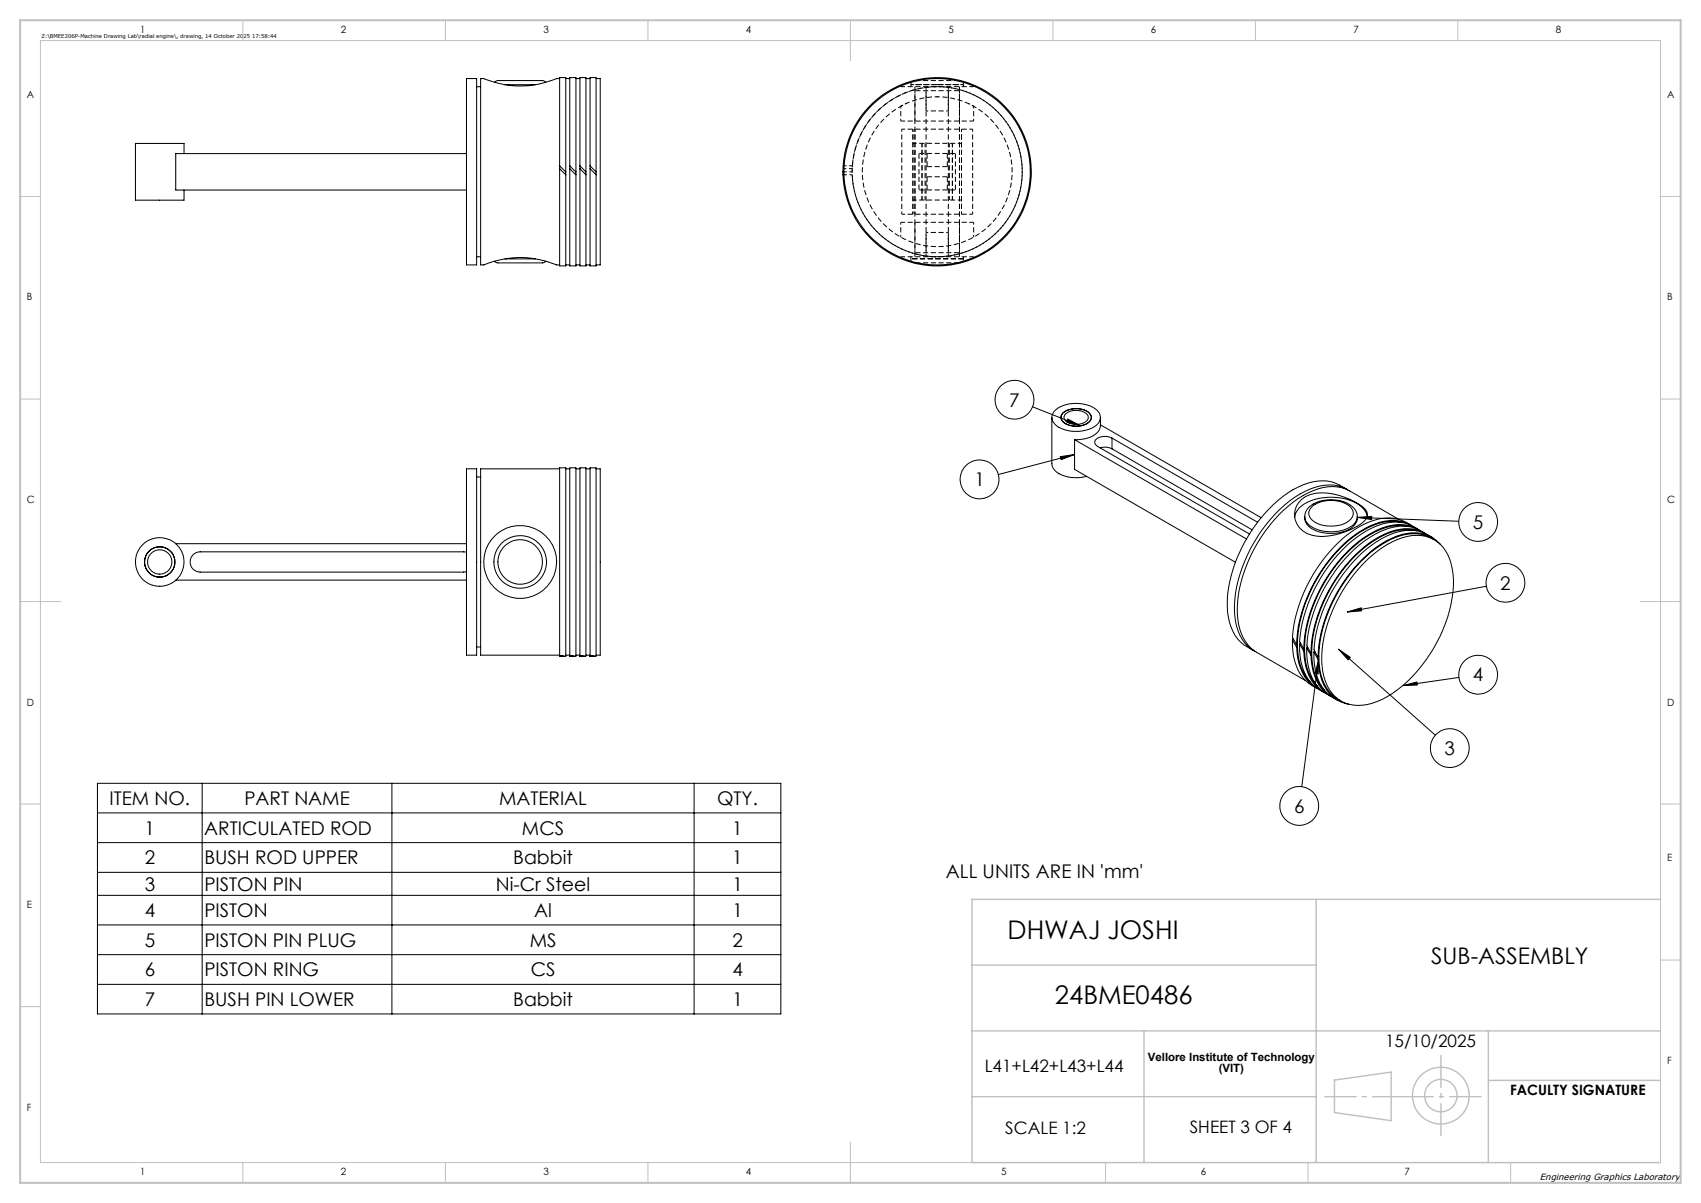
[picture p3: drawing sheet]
<svg xmlns="http://www.w3.org/2000/svg" width="420mm" height="297mm" viewBox="0 0 420 297" stroke-linecap="round" stroke-linejoin="round" font-family="sans-serif">
<g fill="none" stroke="#000" stroke-width=".25">
<path d="M115.2 19.4h2.5v46h-2.5zM138.2 19.4h-.8a22.9 22.9 0 0 1-17.9 0h-.8v46h.8a22.9 22.9 0 0 1 17.9 0h.8M139.7 19.4h1M142.2 19.4h1M144.7 19.4h1M147.2 19.4h1v46h-1M45.4 37.9v-2.5h-12v14h12v-2.5M115.2 37.9h-71.8v9h71.8M117.7 21.4h1M122.1 20.3l.8-.4h5.4a25.7 25.7 0 0 1 6.2 .2l.2 .2M124.7 20.9h7.5M138.2 41v-21.8h1.5v23.2"/>
<path d="M138.2 41.7v23.9h1.5v-22.5M138.2 41l1.5 1.4M138.2 41.7l1.5 1.4M138.2 41v.7M139.7 42.4v.7M140.7 41l1.5 1.4M140.7 41v-21.8h1.5v23.2M140.7 41.7v23.9h1.5v-22.5M140.7 41.7l1.5 1.4M140.7 41v.7M142.2 42.4v.7M143.2 41l1.5 1.4"/>
<path d="M143.2 41v-21.8h1.5v23.2M143.2 41.7v23.9h1.5v-22.5M143.2 41.7l1.5 1.4M143.2 41v.7M144.7 42.4v.7M145.7 41l1.5 1.4M145.7 41v-21.8h1.5v23.2M145.7 41.7v23.9h1.5v-22.5M145.7 41.7l1.5 1.4M145.7 41v.7M147.2 42.4v.7M208.1 42.4a23.2 23.2 0 0 1 34.2-20.5 23.2 23.2 0 0 1 2 39.9 23.2 23.2 0 0 1-36.1-17.2l-.1-1.5"/>
<path d="M208.1 42.4v.7M208.1 42.4h.3M208.1 43.1h.3M117.7 63.4h1M124.7 63.9h7.5M134.8 64.5l-.9 .4h-11l-.8-.4M139.7 65.4h1M142.2 65.4h1M144.7 65.4h1M115.2 115.7h2.5v46h-2.5zM117.7 117.8h1M138.2 115.5h1.5v46.5h-1.5z"/>
<path d="M138.2 115.7h-19.5v46h19.5M139.7 115.7h1M140.7 115.5h1.5v46.5h-1.5zM142.2 115.7h1M143.2 115.5h1.5v46.5h-1.5zM144.7 115.7h1M145.7 115.5h1.5v46.5h-1.5zM147.2 115.7h1v46h-1M255 100.4l11.8 4.7M259.7 103v11.5a3.7 3.7 0 0 0 3.2 3l2.6 .4 2.8-.3M260.6 101.2a8.6 8.6 0 0 1 10.4 .2 2.4 2.4 0 0 1-.7 3.9 9.2 9.2 0 0 1-9.4-.2 2.37 2.37 0 0 1-.3-3.9zM261.8 112.7l3.5-.5-3.3 1.3z"/>
<path d="M262.5 101.9a5.4 5.4 0 0 1 6.5 .1 1.58 1.58 0 0 1-.7 2.7 5.4 5.4 0 0 1-6-.8 1.44 1.44 0 0 1 .2-2zM263.1 102.2a4.1 4.1 0 0 1 5.5 .4 1.61 1.61 0 0 1-1.4 2 4.1 4.1 0 0 1-4.3-1 1.09 1.09 0 0 1 .2-1.4zM263.7 103.5l3.1 1.6-3.4-.9zM265.3 108.5l42.5 24.6M265.3 108.5v7.4l39.7 22.9M265.3 112.2l-18.8 5M271.6 110.6l1.3-.2 1.7 .4M271.7 103a4.6 4.6 0 0 1-.4 3.4 7 7 0 0 1-6 2.1M271.7 104.9l39.7 22.9M274.6 108.2a3.3 3.3 0 0 0-4.3 .7 1.14 1.14 0 0 0 .7 1.3l37.5 21.6M274.6 108.2l35.9 20.7M274.6 110.8l34.6 20"/>
<path d="M274.6 108.2v2.6M43.4 134.2h71.8M115.2 136.3l-65.8-.1a2.5 2.5 0 0 0-2.4 2.5 2.5 2.5 0 0 0 2.4 2.5l65.8-.1M321.4 123.3a9.2 9.2 0 0 1 8-1.3l2.7 .8a10.3 10.3 0 0 1 5.4 3.6 2.01 2.01 0 0 1-.8 2.4 17.6 17.6 0 0 1-11.7 3.6 5.4 5.4 0 0 1-4.9-7.4zM324.2 124.8a7.9 7.9 0 0 1 9.4 .5 2.27 2.27 0 0 1-1.1 3.7 8.1 8.1 0 0 1-8.8-.8 2.12 2.12 0 0 1 .5-3.4zM332.5 120.8a10.3 10.3 0 0 0-10.7-1.1 31.3 31.3 0 0 0-14.7 14.5 29.6 29.6 0 0 0-3.8 18.3 10.1 10.1 0 0 0 6.3 8.1M332.9 121a10.6 10.6 0 0 0-10.6 .3 32.6 32.6 0 0 0-14.2 15.5 27.1 27.1 0 0 0-2.7 17.9 9.1 9.1 0 0 0 4.5 6.1M335.1 127.7l3.6-.2v.8zM335.1 127.6a3.7 3.7 0 0 1-3 3.1 9.7 9.7 0 0 1-9.1-1.3 2.52 2.52 0 0 1-.8-1.8 3.5 3.5 0 0 0 2.8 3.5 9.7 9.7 0 0 0 9.2-1.1 3.4 3.4 0 0 0-1-5.5 8.8 8.8 0 0 0-10.4 1.1l-.5 1.2-.1 .8M335.1 127.7l25.1 1M336.5 139.2a21.3 21.3 0 0 1 12.2-7 8.5 8.5 0 0 1 9.6 6.9 25.5 25.5 0 0 1-2 16.4 34.4 34.4 0 0 1-14.9 17.1 10.5 10.5 0 0 1-10.9 .1 11.5 11.5 0 0 1-4.1-9.4 35.3 35.3 0 0 1 9-22.8zM337.6 127.5a5.9 5.9 0 0 0-4.3-4 13.7 13.7 0 0 0-11.9 1.4 4.5 4.5 0 0 0-1.7 2.8"/>
<path d="M345.3 128.2l-12-7a10.6 10.6 0 0 0-10.3 .5 34.3 34.3 0 0 0-15.5 18.7 25.1 25.1 0 0 0-1.4 14.7 9.8 9.8 0 0 0 4.2 5.9l12 7M346.3 129a12.4 12.4 0 0 0-9.7 1.9 36 36 0 0 0-16.2 27.5 13.4 13.4 0 0 0 3.1 10M348.1 130a12.4 12.4 0 0 0-9.7 1.9 36 36 0 0 0-16.3 27.5 13.4 13.4 0 0 0 3.2 10M348.2 129.6a10.1 10.1 0 0 0-9.9-.8 30.8 30.8 0 0 0-14.8 14.3 35.4 35.4 0 0 0-4.4 14.3l1 1.8M348.6 129.8a10.4 10.4 0 0 0-10.3 0 34.4 34.4 0 0 0-15.9 18.4l-1.1 3.3a26.7 26.7 0 0 0-1.2 7.7M349.8 131.1a13.4 13.4 0 0 0-10.9 2.6 36.4 36.4 0 0 0-15 26.7 13.4 13.4 0 0 0 3.2 10.1M350 130.6a10.5 10.5 0 0 0-11.2-.3 34.6 34.6 0 0 0-15.8 18.6l-1.4 4.8-.6 3.2-.1 1.5 1 1.8M350.3 130.8a10.4 10.4 0 0 0-10.2 0 32.8 32.8 0 0 0-14.5 15.2 32.8 32.8 0 0 0-3.7 14.2M351.8 131.6a9.9 9.9 0 0 0-10-.8 30.1 30.1 0 0 0-13.9 12.8 34.8 34.8 0 0 0-5.2 15.8l1 1.9M352.1 131.8a10.5 10.5 0 0 0-10.2 .1 32.7 32.7 0 0 0-14.5 15.2 32.8 32.8 0 0 0-3.7 14.2M353.5 132.6a9.9 9.9 0 0 0-9.9-.8 30.1 30.1 0 0 0-13.9 12.8 34.8 34.8 0 0 0-5.3 15.8l1.1 1.9M354.1 133.2a10.1 10.1 0 0 0-9.7-.5 32.4 32.4 0 0 0-15.4 16.1 27.2 27.2 0 0 0-2.8 18 9.3 9.3 0 0 0 4.9 6.3"/>
<path d="M355.7 134.4a8.8 8.8 0 0 0-9.6-2.4 27.6 27.6 0 0 0-14.2 11.5 34.5 34.5 0 0 0-6.4 18.8M43.4 143.2h71.8M117.7 159.7h1M319.1 158a12.4 12.4 0 0 0 4.2 10.8l1.7 1M319.1 158l1.1 1.8M319.3 157.7v.2M319.4 157.8l-.3 .2M320.2 159.8a11.2 11.2 0 0 0 5.1 10.2M320.3 159.1l-.2 .1M320.4 159.7l-.2 .1M320.9 159a12.5 12.5 0 0 0 4.1 10.8l1.7 1M320.9 159l1 1.8"/>
<path d="M321.1 158.7v.2M321.1 158.8l-.2 .2M322.7 160a13.4 13.4 0 0 0 3.3 10.2l2.5 1.7M322.7 160l1 1.8M322.8 159.7v.2M322.9 159.8l-.2 .2M332.6 151.1l3.5-1 .1 .7zM367 144.7l-34.4 6.4M138.2 162h.1M138.2 162h1.1M138.2 162h.7M139.7 161.7h1"/>
<path d="M140.7 162h.1M140.7 162h1.1M140.7 162h.7M142.2 161.7h1M143.2 162h1.1M143.2 162h.1M143.2 162h.7M144.7 161.7h1M145.7 162h1.1M145.7 162h.1M145.7 162h.7M321.9 160.8a12.1 12.1 0 0 0 4.1 9.6l1.1 .7"/>
<path d="M322.1 160.1l-.2 .1M322.1 160.7l-.2 .1M323.7 161.8a12.1 12.1 0 0 0 4.1 9.6l1.1 .6M323.9 161.1l-.2 .2M323.9 161.7l-.2 .1M324.4 161a13.4 13.4 0 0 0 3.4 10.2l2.5 1.7M324.4 161l1.1 1.8M324.6 160.7v.2M324.7 160.9l-.3 .1M325.5 162.8a12.1 12.1 0 0 0 4 9.6 8.4 8.4 0 0 0 3.4 1.4M325.6 162.8l-.1 3.6-.8-.1zM325.6 162.8l-4.2 31.4"/>
<path d="M325.6 162.2l-.1 .1M325.6 162.7l-.1 .1M330.5 160.3l2.9 2-.5 .6zM330.5 160.3l23.9 21.2M346.4 169.3l3.4-.9 .2 .7zM360.2 167.2l-13.8 2.1M24.1 193.4h168.7v56.9h-168.7zM49.9 193.4v56.9M96.8 193.4v56.9M171.4 193.4v56.9M24.1 200.7h168.7M24.1 208h168.7"/>
<path d="M24.1 215.4h168.7M24.1 221h168.7M24.1 228.3h168.7M24.1 235.7h168.7M24.1 243h168.7"/>
<circle cx="231.4" cy="42.4" r="23"/>
<circle cx="250.5" cy="98.7" r="4.8"/>
<circle cx="241.9" cy="118.4" r="4.8"/>
<circle cx="39.4" cy="138.7" r="3.8"/>
<circle cx="39.4" cy="138.7" r="3"/>
<circle cx="39.4" cy="138.7" r="6"/>
<circle cx="128.4" cy="138.7" r="9"/>
<circle cx="128.4" cy="138.7" r="5.5"/>
<circle cx="128.4" cy="138.8" r="6.5"/>
<circle cx="365" cy="128.9" r="4.8"/>
<circle cx="371.7" cy="143.9" r="4.8"/>
<circle cx="365" cy="166.6" r="4.8"/>
<circle cx="320.8" cy="199" r="4.8"/>
<circle cx="358" cy="184.7" r="4.8"/>
</g>
<g fill="none" stroke="#000" stroke-width=".25" stroke-dasharray="1.3 .6" stroke-linecap="butt">
<path d="M222.4 21.2v.2M224.9 20.9v.5M228.9 37.9v3.2M231.4 20.9h6.5h-13h6.5M231.7 23.9h-.5M233.9 37.9v3.2M237.9 21.4v-.5M240.4 21.4v-.2M228.9 41.1h5M228.9 43.6v3.3M228.9 43.6h5M233.9 43.6v3.3"/>
<path d="M222.4 63.4v.2M224.9 63.4v.5M237.9 63.9h-13h13M237.9 63.9v-.5M240.4 63.6v-.2"/>
</g>
<path d="M236.9 19.9h-11M225.9 22.4h11M226.9 37.9v9M235.9 37.9v9M235.9 37.9h-9M235.9 46.9h-9M225.9 64.9h11M225.9 62.4h11" fill="none" stroke="#000" stroke-width=".25" stroke-dasharray="1.3 .6" stroke-dashoffset="-.1" stroke-linecap="butt"/>
<path d="M222.4 26.2v3.7M234.2 27.4h-5.5M240.4 29.9v-3.7M210.4 42.4a21 21 0 0 1 30.9-18.6 21 21 0 0 1 1.8 36 21 21 0 0 1-32.6-15.3l-.1-1.4M222.4 54.9v3.7M228.7 57.4h5.5M240.4 58.6v-3.7" fill="none" stroke="#000" stroke-width=".25" stroke-dasharray="1.3 .6" stroke-dashoffset=".7" stroke-linecap="butt"/>
<path d="M222.7 31.9h17.5M228.7 21.4v6M234.2 27.4v-6M208.2 41.6h2.2M208.2 40.9h2.3M222.7 52.9h17.5M228.7 57.4v6M234.2 63.4v-6" fill="none" stroke="#000" stroke-width=".25" stroke-dasharray="1.3 .6" stroke-dashoffset=".5" stroke-linecap="butt"/>
<path d="M225.4 35.4h12M227.7 35.4v14M228.4 35.4v14M225.4 49.4h12M234.4 49.4v-14M235.2 49.4v-14" fill="none" stroke="#000" stroke-width=".25" stroke-dasharray="1.3 .6" stroke-dashoffset=".3" stroke-linecap="butt"/>
<g fill="none" stroke="#000" stroke-width=".25" stroke-dasharray="1.3 .6" stroke-dashoffset=".6" stroke-linecap="butt">
<path d="M222.7 31.9v21M225.4 31.9v21M225.9 22.4v40M225.9 31.9v21M228.7 22.4v40M231.4 23.9a18.5 18.5 0 0 1 16.2 27.4 18.5 18.5 0 0 1-31.8 1.1 18.5 18.5 0 0 1 14.3-28.5h1.3M208.4 42.4h2M208.4 43.1h2M236.9 52.9v-21M237.4 52.9v-21M240.2 52.9v-21M234.2 62.4v-40"/>
<path d="M236.9 62.4v-40"/>
</g>
<path d="M231.4 21.4a21 21 0 0 1 18.4 31.1 21 21 0 0 1-36.1 1.2 21 21 0 0 1 16.3-32.3h1.4" fill="none" stroke="#000" stroke-width=".25" stroke-dasharray="1.3 .6" stroke-dashoffset=".4" stroke-linecap="butt"/>
<path d="M225.9 21.4v8.5M236.9 29.9v-8.5M240.4 29.9h-18M240.4 21.4h-18M225.9 54.9v8.5M240.4 54.9h-18M236.9 63.4v-8.5M240.4 63.4h-18" fill="none" stroke="#000" stroke-width=".25" stroke-dasharray="1.3 .6" stroke-dashoffset=".2" stroke-linecap="butt"/>
<path d="M225.9 19.9a1 1 0 0 0-1 1M223.9 25.5l-1.5 .7M237.9 20.9a1 1 0 0 0-1-1M240.4 26.2l-1.4-.7M224.9 63.9a1 1 0 0 0 1 1M236.9 64.9a1 1 0 0 0 1-1" fill="none" stroke="#000" stroke-width=".25" stroke-dasharray="1.3 .6" stroke-dashoffset=".8" stroke-linecap="butt"/>
<g fill="none" stroke="#c0c0c0" stroke-width=".35">
<path d="M240 238.3h85M325 222v65M410 222h-170v65h170M240 254.5h170M282.5 254.5v32.5M367.5 254.5v32.5M240 270.8h85M329.5 266.7l14-2v12l-14-2zM367.5 266.7h42.5"/>
<circle cx="355.8" cy="270.5" r="7"/>
<circle cx="355.8" cy="270.5" r="4"/>
</g>
<path d="M327 270.8h38.8" fill="none" stroke="#c0c0c0" stroke-width=".35" stroke-dasharray="15.2 1.3 1.3 1.3" stroke-dashoffset="7.3" stroke-linecap="butt"/>
<path d="M355.8 260.5v20" fill="none" stroke="#c0c0c0" stroke-width=".35" stroke-dasharray="15.2 1.3 1.3 1.3" stroke-dashoffset="7.1" stroke-linecap="butt"/>
<g fill="none" stroke="#c0c0c0" stroke-width=".25">
<path d="M10 10h400v277h-400zM60 5v5M110 5v5M160 5v5M210 5v10M260 5v5M310 5v5M360 5v5M5 48.5h5M410 48.5h5M5 98.5h5M410 98.5h5"/>
<path d="M5 148.5h10M405 148.5h10M5 198.5h5M410 198.5h5M410 237h5M5 248.5h5M60 287v5M110 287v5M160 287v5M210 282v10M273 287v5M323 287v5"/>
<path d="M373 287v5"/>
</g>
<path d="M5 5h410v287h-410z" fill="none" stroke="#c0c0c0" stroke-width=".5"/>
<path d="M335.1 127.7l3.6-.2v.8zM346.4 169.3l3.4-.9 .2 .7zM325.6 162.8l-.1 3.6-.8-.1zM261.8 112.7l3.5-.5-3.3 1.3zM263.7 103.5l3.1 1.6-3.4-.9zM332.6 151.1l3.5-1 .1 .7zM330.5 160.3l2.9 2-.5 .6z" fill="#000"/>
<g font-size="6.3">
<text x="248.8" y="231.8">DHWAJ JOSHI</text>
<text x="260.5" y="247.8">24BME0486</text>
</g>
<text font-size="5.6" x="353.4" y="238">SUB-ASSEMBLY</text>
<g font-size="4.7">
<text x="249.2" y="100.4">7</text>
<text x="240.6" y="120">1</text>
<text x="363.7" y="130.5">5</text>
<text x="370.4" y="145.6">2</text>
<text x="363.7" y="168.2">4</text>
<text x="356.7" y="186.4">3</text>
<text x="27" y="198.7">ITEM NO.</text>
<text x="60.4" y="198.7">PART NAME</text>
<text x="123.2" y="198.7">MATERIAL</text>
<text x="177.1" y="198.7">QTY.</text>
<text x="319.5" y="200.6">6</text>
<text x="35.7" y="206">1</text>
<text x="50.4" y="206">ARTICULATED ROD</text>
<text x="128.9" y="206">MCS</text>
<text x="180.8" y="206">1</text>
<text x="35.7" y="213.4">2</text>
<text x="50.5" y="213.4">BUSH ROD UPPER</text>
<text x="126.7" y="213.4">Babbit</text>
<text x="180.8" y="213.4">1</text>
<text x="35.7" y="219.9">3</text>
<text x="50.5" y="219.9">PISTON PIN</text>
<text x="122.4" y="219.9">Ni-Cr Steel</text>
<text x="180.8" y="219.9">1</text>
<text x="233.6" y="216.9">ALL UNITS ARE IN 'mm'</text>
<text x="35.7" y="226.4">4</text>
<text x="50.5" y="226.4">PISTON</text>
<text x="131.9" y="226.4">Al</text>
<text x="180.8" y="226.4">1</text>
<text x="35.7" y="233.7">5</text>
<text x="50.5" y="233.7">PISTON PIN PLUG</text>
<text x="130.8" y="233.7">MS</text>
<text x="180.8" y="233.7">2</text>
<text x="35.7" y="241">6</text>
<text x="50.5" y="241">PISTON RING</text>
<text x="131" y="241">CS</text>
<text x="180.8" y="241">4</text>
<text x="35.7" y="248.3">7</text>
<text x="50.5" y="248.3">BUSH PIN LOWER</text>
<text x="126.7" y="248.3">Babbit</text>
<text x="180.8" y="248.3">1</text>
</g>
<g font-size="4.2">
<text x="342" y="258.5">15/10/2025</text>
<text x="243.1" y="264.6">L41+L42+L43+L44</text>
<text x="248.2" y="280">SCALE 1:2</text>
<text x="293.8" y="279.7">SHEET 3 OF 4</text>
</g>
<text font-size="3.5" x="372.9" y="270.3">FACULTY SIGNATURE</text>
<g font-size="2.8">
<text x="283.4" y="262">Vellore Institute of Technology</text>
<text x="300.9" y="264.8">(VIT)</text>
</g>
<g font-size="2.5">
<text x="34.6" y="8.2">1</text>
<text x="84.2" y="8.2">2</text>
<text x="134.2" y="8.2">3</text>
<text x="184.2" y="8.2">4</text>
<text x="234.2" y="8.2">5</text>
<text x="284.2" y="8.2">6</text>
<text x="334.2" y="8.2">7</text>
<text x="384.2" y="8.2">8</text>
<text x="6.7" y="24.2">A</text>
<text x="411.7" y="24.2">A</text>
<text x="6.7" y="74.2">B</text>
<text x="411.7" y="74.2">B</text>
<text x="6.7" y="124.2">C</text>
<text x="411.7" y="124.2">C</text>
<text x="6.7" y="174.2">D</text>
<text x="411.7" y="174.2">D</text>
<text x="411.7" y="212.7">E</text>
<text x="6.7" y="224.2">E</text>
<text x="411.7" y="262.7">F</text>
<text x="6.7" y="274.2">F</text>
<text x="34.6" y="290.2">1</text>
<text x="84.2" y="290.2">2</text>
<text x="134.2" y="290.2">3</text>
<text x="184.2" y="290.2">4</text>
<text x="247.2" y="290.2">5</text>
<text x="296.5" y="290.2">6</text>
<text x="346.8" y="290.2">7</text>
</g>
<text font-size="2.2" x="380.2" y="291.4">Engineering Graphics Laboratory</text>
<text font-size="1.3" x="10.2" y="9.3">Z:\BMEE206P-Machine Drawing Lab\radial engine\, drawing, 14 October 2025 17:58:44</text>
</svg>
